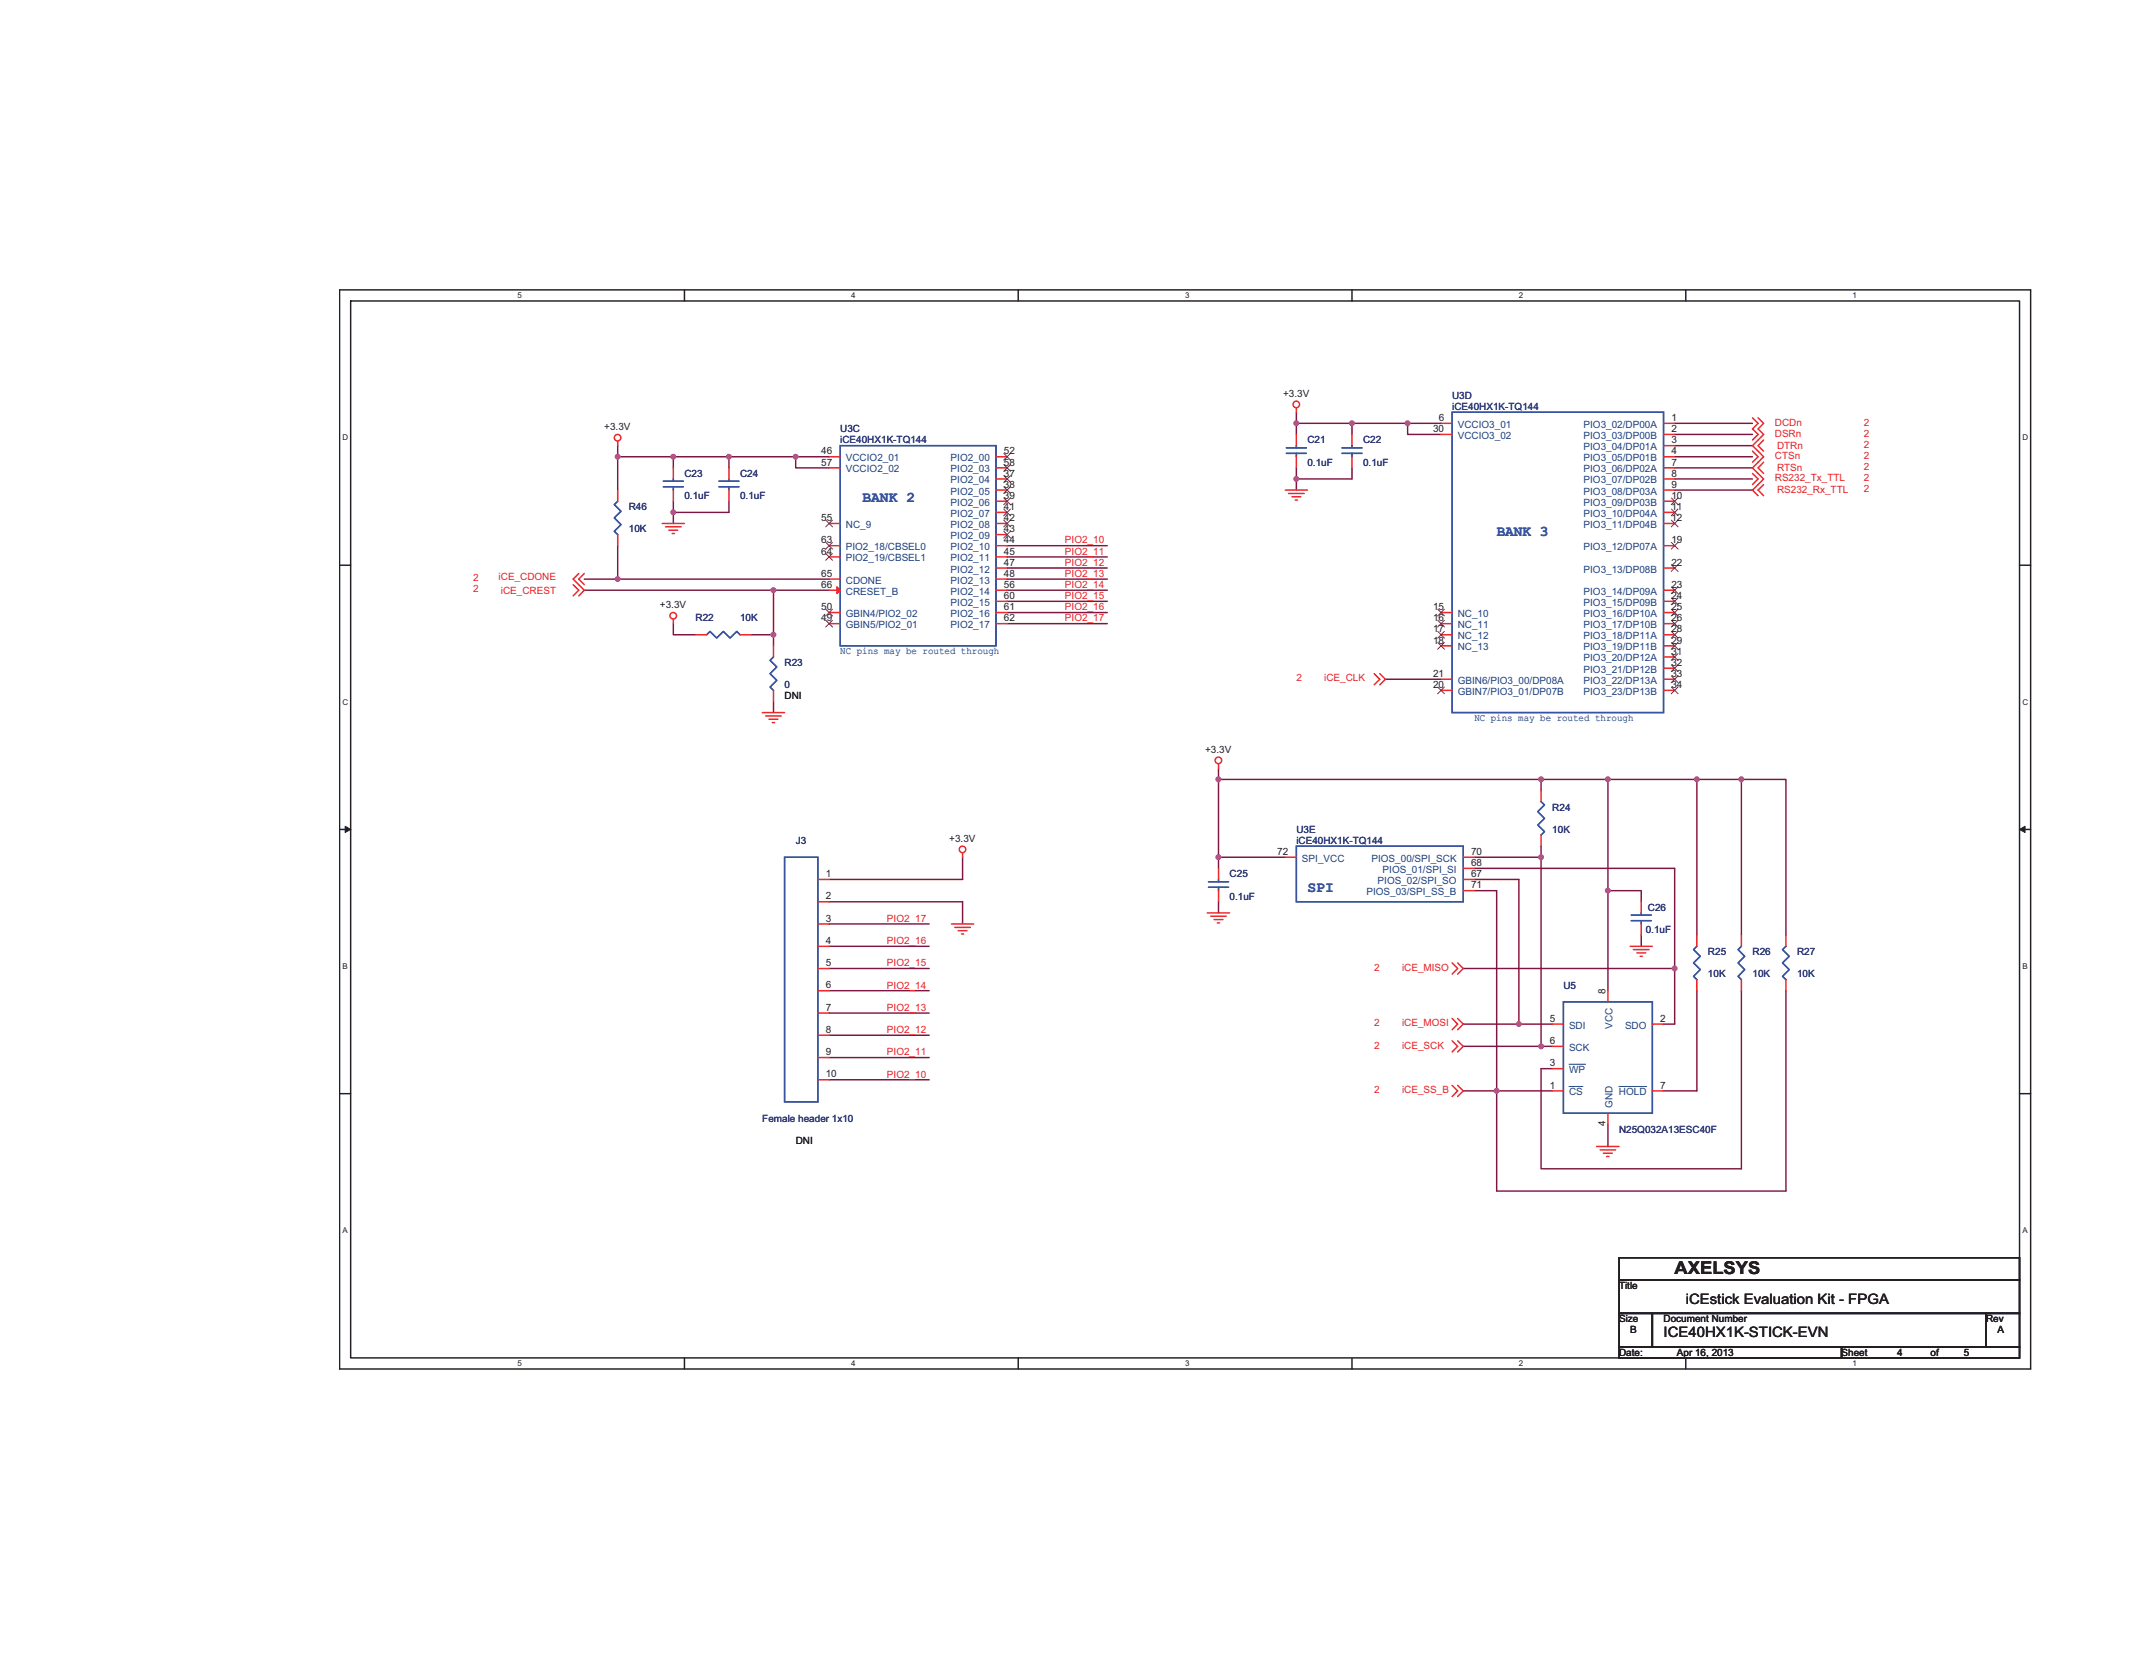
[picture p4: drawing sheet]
<svg xmlns="http://www.w3.org/2000/svg" width="279mm" height="216mm" viewBox="0 0 279 216" stroke-linecap="round" stroke-linejoin="round" font-family="sans-serif">
<path d="M44.2 37.7h220.1v140.5h-220.1zM45.6 39.2h217.2v137.5h-217.2z" fill="none" stroke="#231f20" stroke-width=".19"/>
<g fill="#fff">
<path d="M67.4 37.9h.5v1.1h-.5z"/>
<path d="M67.4 176.9h.5v1.1h-.5z"/>
</g>
<path d="M89.1 37.7v1.5M89.1 176.7v1.5" fill="none" stroke="#231f20" stroke-width=".19"/>
<g fill="#fff">
<path d="M110.8 37.9h.6v1.1h-.6z"/>
<path d="M110.8 176.9h.6v1.1h-.6z"/>
</g>
<path d="M132.5 37.7v1.5M132.5 176.7v1.5" fill="none" stroke="#231f20" stroke-width=".19"/>
<g fill="#fff">
<path d="M154.2 37.9h.6v1.1h-.6z"/>
<path d="M154.2 176.9h.6v1.1h-.6z"/>
</g>
<path d="M175.9 37.7v1.5M175.9 176.7v1.5" fill="none" stroke="#231f20" stroke-width=".19"/>
<g fill="#fff">
<path d="M197.7 37.9h.5v1.1h-.5z"/>
<path d="M197.7 176.9h.5v1.1h-.5z"/>
</g>
<path d="M219.4 37.7v1.5M219.4 176.7v1.5" fill="none" stroke="#231f20" stroke-width=".19"/>
<g fill="#fff">
<path d="M241.1 37.9h.6v1.1h-.6z"/>
<path d="M241.1 176.9h.6v1.1h-.6z"/>
<path d="M44.6 56.4h.7v1.1h-.7z"/>
<path d="M263.2 56.4h.7v1.1h-.7z"/>
<path d="M44.6 90.7h.7v1.2h-.7z"/>
<path d="M263.2 90.7h.7v1.2h-.7z"/>
</g>
<path d="M44.2 73.6h1.4M262.8 73.6h1.5" fill="none" stroke="#231f20" stroke-width=".19"/>
<g fill="#fff">
<path d="M44.6 125.1h.6v1.2h-.6z"/>
<path d="M263.2 125.1h.7v1.2h-.7z"/>
</g>
<path d="M44.2 107.9h1.4M262.8 107.9h1.5" fill="none" stroke="#231f20" stroke-width=".19"/>
<path d="M44.9 107.5l.7 .4-.7 .4z" fill="#231f20"/>
<path d="M44.9 107.5l.7 .4-.7 .4z" fill="none" stroke="#231f20" stroke-width=".13"/>
<path d="M262.8 107.9l.7-.4v.8z" fill="#231f20"/>
<path d="M262.8 107.9l.7-.4v.8z" fill="none" stroke="#231f20" stroke-width=".13"/>
<g fill="#fff">
<path d="M44.6 159.5h.6v1.2h-.6z"/>
<path d="M263.2 159.5h.7v1.2h-.7z"/>
</g>
<path d="M44.2 142.3h1.4M262.8 142.3h1.5" fill="none" stroke="#231f20" stroke-width=".19"/>
<path d="M107.9 59.4h-4.4v1.5h4.4" fill="none" stroke="#7f1542" stroke-width=".19"/>
<circle cx="103.5" cy="59.4" r=".28" fill="#b9529f"/>
<circle cx="103.5" cy="59.4" r=".28" fill="none" stroke="#b9529f" stroke-width=".19"/>
<path d="M94.9 59.4v1.5" fill="none" stroke="#7f1542" stroke-width=".19"/>
<circle cx="94.9" cy="59.4" r=".28" fill="#b9529f"/>
<circle cx="94.9" cy="59.4" r=".28" fill="none" stroke="#b9529f" stroke-width=".19"/>
<path d="M87.6 59.4h7.3" fill="none" stroke="#7f1542" stroke-width=".19"/>
<circle cx="87.6" cy="59.4" r=".28" fill="#b9529f"/>
<circle cx="87.6" cy="59.4" r=".28" fill="none" stroke="#b9529f" stroke-width=".19"/>
<path d="M87.6 59.4v1.5M87.6 66.7v1.4" fill="none" stroke="#7f1542" stroke-width=".19"/>
<circle cx="87.6" cy="66.7" r=".28" fill="#b9529f"/>
<circle cx="87.6" cy="66.7" r=".28" fill="none" stroke="#b9529f" stroke-width=".19"/>
<g fill="none" stroke="#7f1542" stroke-width=".19">
<path d="M80.4 58v1.4M94.9 59.4h8.6M175.9 55.1v1.4M87.6 65.2v1.5h7.3v-1.5M131.1 71h13M131.1 72.5h13M131.1 73.9h13M131.1 75.4h13M131.1 76.8h13M131.1 78.3h13M131.1 79.7h13M87.6 81.2v1.4h2.9"/>
<path d="M131.1 81.2h13M107.9 117.4h17.4v2.8M125.3 111.6v2.9h-17.4M107.9 120.2h13M107.9 123.2h13M107.9 126h13M107.9 128.9h13M107.9 131.8h13M107.9 134.7h13M107.9 137.6h13M107.9 140.5h13"/>
</g>
<circle cx="175.9" cy="55.1" r=".28" fill="#b9529f"/>
<circle cx="175.9" cy="55.1" r=".28" fill="none" stroke="#b9529f" stroke-width=".19"/>
<path d="M187.5 55.1h-4.3v1.4h4.3" fill="none" stroke="#7f1542" stroke-width=".19"/>
<circle cx="183.2" cy="55.1" r=".28" fill="#b9529f"/>
<circle cx="183.2" cy="55.1" r=".28" fill="none" stroke="#b9529f" stroke-width=".19"/>
<path d="M168.7 55.1h7.2" fill="none" stroke="#7f1542" stroke-width=".19"/>
<circle cx="168.7" cy="55.1" r=".28" fill="#b9529f"/>
<circle cx="168.7" cy="55.1" r=".28" fill="none" stroke="#b9529f" stroke-width=".19"/>
<path d="M168.7 55.1v1.4M168.7 62.3v1.5" fill="none" stroke="#7f1542" stroke-width=".19"/>
<circle cx="168.7" cy="62.3" r=".28" fill="#b9529f"/>
<circle cx="168.7" cy="62.3" r=".28" fill="none" stroke="#b9529f" stroke-width=".19"/>
<path d="M168.7 53.6v1.5M175.9 55.1h7.3M217.9 55.1h10.2M217.9 56.5h10.2M217.9 58h10.2M168.7 60.9v1.4h7.2v-1.4M180.3 88.4h7.2M158.6 111.6h8.7" fill="none" stroke="#7f1542" stroke-width=".19"/>
<circle cx="158.6" cy="111.6" r=".28" fill="#b9529f"/>
<circle cx="158.6" cy="111.6" r=".28" fill="none" stroke="#b9529f" stroke-width=".19"/>
<path d="M158.6 101.4v11.6M158.6 117.4v1.4" fill="none" stroke="#7f1542" stroke-width=".19"/>
<circle cx="158.6" cy="101.4" r=".29" fill="#b9529f"/>
<circle cx="158.6" cy="101.4" r=".29" fill="none" stroke="#b9529f" stroke-width=".19"/>
<path d="M191.9 111.6h8.6v24.6h1.5M197.7 133.3h4.3M194.8 142h7.2" fill="none" stroke="#7f1542" stroke-width=".19"/>
<circle cx="200.5" cy="136.2" r=".28" fill="#b9529f"/>
<circle cx="200.5" cy="136.2" r=".28" fill="none" stroke="#b9529f" stroke-width=".19"/>
<circle cx="200.6" cy="111.6" r=".28" fill="#b9529f"/>
<circle cx="200.6" cy="111.6" r=".28" fill="none" stroke="#b9529f" stroke-width=".19"/>
<path d="M191.9 113h26M191.9 114.5h5.8v18.8M190.4 136.2h10.1M217.9 126v7.3h-1.4" fill="none" stroke="#7f1542" stroke-width=".19"/>
<circle cx="197.6" cy="133.3" r=".28" fill="#b9529f"/>
<circle cx="197.6" cy="133.3" r=".28" fill="none" stroke="#b9529f" stroke-width=".19"/>
<path d="M191.9 115.9h2.9M194.8 142v13" fill="none" stroke="#7f1542" stroke-width=".19"/>
<circle cx="194.8" cy="142" r=".28" fill="#b9529f"/>
<circle cx="194.8" cy="142" r=".28" fill="none" stroke="#b9529f" stroke-width=".19"/>
<path d="M209.2 115.9v13M209.2 146.3v2.9" fill="none" stroke="#7f1542" stroke-width=".19"/>
<circle cx="209.2" cy="115.9" r=".29" fill="#b9529f"/>
<circle cx="209.2" cy="115.9" r=".29" fill="none" stroke="#b9529f" stroke-width=".19"/>
<path d="M200.5 101.4h8.7" fill="none" stroke="#7f1542" stroke-width=".19"/>
<circle cx="200.5" cy="101.4" r=".28" fill="#b9529f"/>
<circle cx="200.5" cy="101.4" r=".28" fill="none" stroke="#b9529f" stroke-width=".19"/>
<path d="M220.8 101.4v20.3" fill="none" stroke="#7f1542" stroke-width=".19"/>
<circle cx="220.8" cy="101.4" r=".28" fill="#b9529f"/>
<circle cx="220.8" cy="101.4" r=".28" fill="none" stroke="#b9529f" stroke-width=".19"/>
<path d="M209.2 101.4h11.6M226.6 101.4v20.3M220.8 128.9v13.1h-4.3M226.6 128.9v23.2h-26.1v-13h1.5M232.4 128.9v26.1h-37.6" fill="none" stroke="#7f1542" stroke-width=".19"/>
<circle cx="226.6" cy="101.4" r=".28" fill="#b9529f"/>
<circle cx="226.6" cy="101.4" r=".28" fill="none" stroke="#b9529f" stroke-width=".19"/>
<path d="M97.8 82.6h2.9v1.4M194.8 115.9v26.1h-4.4M220.8 101.4h11.6v20.3M190.4 133.3h7.3" fill="none" stroke="#7f1542" stroke-width=".19"/>
<circle cx="100.6" cy="82.6" r=".28" fill="#b9529f"/>
<circle cx="100.6" cy="82.6" r=".28" fill="none" stroke="#b9529f" stroke-width=".19"/>
<path d="M217.9 59.4h10.2M217.9 60.9h10.2M217.9 63.8h10.2M217.9 62.3h10.2M100.7 91.3v1.4M158.6 100v1.4h41.9v1.5M200.5 110.1v1.5M209.2 101.4v14.5h4.4v1.5" fill="none" stroke="#7f1542" stroke-width=".19"/>
<circle cx="209.2" cy="101.4" r=".29" fill="#b9529f"/>
<circle cx="209.2" cy="101.4" r=".29" fill="none" stroke="#b9529f" stroke-width=".19"/>
<path d="M190.4 126h27.5M213.6 121.7v1.5" fill="none" stroke="#7f1542" stroke-width=".19"/>
<circle cx="217.9" cy="126" r=".28" fill="#b9529f"/>
<circle cx="217.9" cy="126" r=".28" fill="none" stroke="#b9529f" stroke-width=".19"/>
<path d="M76 76.8h24.7v5.8M100.7 76.8h7.2M217.9 113v13" fill="none" stroke="#7f1542" stroke-width=".19"/>
<circle cx="100.6" cy="76.8" r=".28" fill="#b9529f"/>
<circle cx="100.6" cy="76.8" r=".28" fill="none" stroke="#b9529f" stroke-width=".19"/>
<path d="M80.4 59.4v4.4M80.4 71v4.4h27.5" fill="none" stroke="#7f1542" stroke-width=".19"/>
<circle cx="80.4" cy="75.4" r=".28" fill="#b9529f"/>
<circle cx="80.4" cy="75.4" r=".28" fill="none" stroke="#b9529f" stroke-width=".19"/>
<path d="M80.4 59.4h7.2M76 75.4h4.4" fill="none" stroke="#7f1542" stroke-width=".19"/>
<circle cx="80.4" cy="59.4" r=".28" fill="#b9529f"/>
<circle cx="80.4" cy="59.4" r=".28" fill="none" stroke="#b9529f" stroke-width=".19"/>
<g fill="none" stroke="#ed2024" stroke-width=".19">
<path d="M80.4 57.4v.6M168.7 59.4v1.5M168.7 53.1v.5M168.7 56.5v1.5M175.9 59.4v1.5M175.9 56.5v1.5M187.5 55.1h1.5M187.5 56.5h1.5M216.5 55.1h1.4M216.5 56.5h1.4M216.5 58h1.4M216.5 59.4h1.4"/>
<path d="M228.1 54.4l.7 .7-.7 .7 .7 .7-.7 .8M228.1 58.7l.7 .7-.7 .8M228.8 54.4l.7 .7-.7 .7 .7 .7-1.4 1.5 1.4 1.4-1.4 1.5 1.4 1.4-1.4 1.5 .7 .7M229.5 57.3l-.7 .7 .7 .7M74.6 76.1l.7 .7-.7 .7M75.3 74.6l-.7 .8 1.4 1.4-.7 .7M76 74.6l-.7 .8 .7 .7M80.4 63.8v1.4M80.4 69.6v1.4M86.2 68.1h2.9M86.6 68.6h2M87 69h1.2"/>
<path d="M87.5 69.4h.3M87.6 63.8v1.4M87.6 60.9v1.4M94.9 63.8v1.4M94.9 60.9v1.4M107.9 75.4h1.4M167.3 63.8h2.8M167.7 64.2h2M168.1 64.6h1.2M168.6 65.1h.2M187.5 79.7h1.5M216.5 60.9h1.4"/>
<path d="M216.5 62.3h1.4M216.5 63.8h1.4M216.5 65.2h1.4M216.5 66.7h1.4M216.5 68.1h1.4M216.5 71h1.4M216.5 73.9h1.4M216.5 76.8h1.4M216.5 78.3h1.4M216.5 79.7h1.4M228.1 61.6l.7 .7-.7 .8M229.5 63.1l-.7 .7 .7 .7"/>
<path d="M229.5 60.2l-.7 .7 .7 .7M87.6 80.6v.6M90.5 82.6h1.5M96.3 82.6h1.5M99.2 92.7h2.9M99.6 93.2h2.1M100.1 93.6h1.1M100.5 94h.3M158.6 99.4v.6M178.8 87.7l.8 .7-.8 .7M179.6 87.7l.7 .7-.7 .7M187.5 88.4h1.5"/>
<path d="M187.5 89.8h1.5M187.5 81.2h1.5M187.5 82.6h1.5M187.5 84h1.5M216.5 81.2h1.4M216.5 82.6h1.4M216.5 84h1.4M216.5 85.5h1.4M216.5 87h1.4M216.5 88.4h1.4M216.5 89.8h1.4M106.4 117.4h1.5"/>
<path d="M106.4 114.5h1.5M125.3 111v.6M157.1 118.8h2.9M157.6 119.2h2M158 119.7h1.1M158.6 115.9v1.5M158.6 113v1.5M213.6 117.4v1.4M106.4 134.7h1.5M106.4 123.2h1.5M106.4 128.9h1.5M106.4 131.8h1.5"/>
<path d="M106.4 126h1.5M106.4 120.2h1.5M106.4 137.6h1.5M123.8 120.2h2.9M124.3 120.7h2M124.7 121.1h1.1M125.1 121.5h.3M158.4 120.1h.3M189 132.5l.7 .8-.7 .7M189 135.5l.7 .7-.7 .7M189 125.3l.7 .7-.7 .8M189.7 132.5l.7 .8-.7 .7"/>
<path d="M189.7 135.5l.7 .7-.7 .7M189.7 125.3l.7 .7-.7 .8M212.1 123.2h2.9M212.6 123.6h2M213 124h1.2M213.4 124.5h.3M213.6 120.2v1.5M232.4 121.7v1.5M232.4 127.5v1.4M106.4 140.5h1.5M189 141.2l.7 .8-.7 .7M189.7 141.2l.7 .8-.7 .7"/>
<path d="M207.8 149.2h2.9M208.2 149.6h2M208.7 150.1h1.1M209.1 150.5h.3"/>
<circle cx="80.4" cy="57" r=".43"/>
<circle cx="168.7" cy="52.6" r=".43"/>
<circle cx="87.6" cy="80.1" r=".43"/>
<circle cx="158.6" cy="99" r=".43"/>
<circle cx="125.3" cy="110.5" r=".43"/>
</g>
<path d="M210.7 175.3h29v1.4h-29zM210.7 170.9h4.3v4.4h-4.3zM210.7 163.7h52.1v2.9h-52.1zM210.7 166.6h52.1v4.3h-52.1zM215 170.9h43.5v4.4h-43.5zM239.7 175.3h23.1v1.4h-23.1zM258.5 170.9h4.3v4.4h-4.3z" fill="none" stroke="#231f20" stroke-width=".19"/>
<g fill="none" stroke="#3953a4" stroke-width=".19">
<path d="M109.3 58h20.3v26h-20.3zM167.4 59h2.6M167.4 58.3h2.6M168.7 59v.4M168.7 58v.3M174.6 59h2.6M174.6 58.3h2.6M175.9 59v.4M175.9 58v.3M189 53.6h27.5v39.1h-27.5zM80.4 65.2l-.5 .5 .9 .8-.9 .9 .9 .9-.9 .8 .5 .5M86.3 63.3h2.6"/>
<path d="M86.3 62.6h2.6M87.6 63.3v.5M87.6 62.3v.3M93.6 63.3h2.6M93.6 62.6h2.6M94.9 63.3v.5M94.9 62.3v.3M92 82.6l.4-.4 .9 .8 .8-.8 .9 .8 .9-.8 .4 .4M102.1 111.6h4.3v31.8h-4.3zM157.3 115.5h2.6M157.3 114.8h2.6M158.6 115.5v.4"/>
<path d="M158.6 114.5v.3M212.3 119.8h2.6M212.3 119.1h2.6M213.6 119.8v.4M213.6 118.8v.3M232.4 123.2l-.4 .4 .8 .9-.8 .8 .8 .9-.8 .9 .4 .4"/>
</g>
<g fill="none" stroke="#7f421c" stroke-width=".13">
<path d="M187.1 79.3l.9 .9M188 79.3l-.9 .9M217.5 64.8l.9 .9M217.5 66.3l.9 .8M217.5 67.7l.9 .9M217.5 70.6l.9 .9M217.5 73.5l.9 .9M217.5 76.4l.9 .9M217.5 77.8l.9 .9M217.5 79.3l.9 .9M218.4 64.8l-.9 .9M218.4 66.3l-.9 .8"/>
<path d="M218.4 67.7l-.9 .9M218.4 70.6l-.9 .9M218.4 73.5l-.9 .9M218.4 76.4l-.9 .9M218.4 77.8l-.9 .9M218.4 79.3l-.9 .9M187.1 89.4l.9 .9M187.1 80.7l.9 .9M187.1 82.2l.9 .8M187.1 83.6l.9 .9M188 89.4l-.9 .9M188 80.7l-.9 .9"/>
<path d="M188 82.2l-.9 .8M188 83.6l-.9 .9M217.5 80.7l.9 .9M217.5 82.2l.9 .8M217.5 83.6l.9 .9M217.5 85.1l.9 .8M217.5 86.5l.9 .9M217.5 88l.9 .8M217.5 89.4l.9 .9M218.4 80.7l-.9 .9M218.4 82.2l-.9 .8M218.4 83.6l-.9 .9"/>
<path d="M218.4 85.1l-.9 .8M218.4 86.5l-.9 .9M218.4 88l-.9 .8M218.4 89.4l-.9 .9"/>
</g>
<path d="M108.9 76.4l.4 .4-.4 .4z" fill="#ed2024"/>
<g fill="none" stroke="#ed2024" stroke-width=".19">
<path d="M107.9 59.4h1.4M129.6 59.4h1.5M107.9 76.8h1.4M107.9 79.7h1.4M107.9 68.1h1.4M107.9 71h1.4M107.9 72.5h1.4M107.9 60.9h1.4M108.9 76.4l.4 .4-.4 .4zM129.6 60.9h1.5M129.6 62.3h1.5M129.6 63.8h1.5"/>
<path d="M129.6 65.2h1.5M129.6 66.7h1.5M129.6 68.1h1.5M129.6 69.6h1.5M129.6 71h1.5M129.6 72.5h1.5M129.6 73.9h1.5M129.6 75.4h1.5M129.6 76.8h1.5M129.6 78.3h1.5M129.6 79.7h1.5M100.7 84v1.5"/>
<path d="M100.7 89.8v1.5M107.9 81.2h1.4M129.6 81.2h1.5M167.3 111.6h1.4M190.4 111.6h1.5M190.4 113h1.5M190.4 114.5h1.5M190.4 115.9h1.5M200.5 108.7v1.4M200.5 102.9v1.4M202 133.3h1.5M202 136.2h1.5"/>
<path d="M202 139.1h1.5M209.2 128.9v1.5M215 133.3h1.5M220.8 121.7v1.5M220.8 127.5v1.4M226.6 121.7v1.5M226.6 127.5v1.4M202 142h1.5M209.2 144.9v1.4M215 142h1.5"/>
</g>
<g fill="none" stroke="#7f421c" stroke-width=".13">
<path d="M130.6 59l.9 .9M131.5 59l-.9 .9M107.5 79.3l.8 .9M107.5 67.7l.8 .9M107.5 70.6l.8 .9M107.5 72l.8 .9M108.3 79.3l-.8 .9M108.3 67.7l-.8 .9M108.3 70.6l-.8 .9M108.3 72l-.8 .9M130.6 60.5l.9 .8M130.6 61.9l.9 .9"/>
<path d="M130.6 63.3l.9 .9M130.6 64.8l.9 .9M130.6 66.3l.9 .8M130.6 67.7l.9 .9M130.6 69.1l.9 .9M131.5 60.5l-.9 .8M131.5 61.9l-.9 .9M131.5 63.3l-.9 .9M131.5 64.8l-.9 .9M131.5 66.3l-.9 .8M131.5 67.7l-.9 .9M131.5 69.1l-.9 .9"/>
<path d="M107.5 80.7l.8 .9M108.3 80.7l-.8 .9"/>
</g>
<path d="M100.7 85.5l-.5 .4 .9 .9-.9 .9 .9 .8-.9 .9 .5 .4M168.7 110.1h21.7v7.3h-21.7zM200.5 104.3l.5 .5-.9 .8 .9 .9-.9 .9 .9 .8-.5 .5M203.5 130.4h11.5v14.5h-11.5zM220.8 123.2l-.4 .4 .9 .9-.9 .8 .9 .9-.9 .9 .4 .4M226.6 123.2l-.4 .4 .8 .9-.8 .8 .8 .9-.8 .9 .4 .4" fill="none" stroke="#3953a4" stroke-width=".19"/>
<path d="M204.2 138.5h2.1M204.2 141.4h1.8M210.7 141.4h3.6" fill="none" stroke="#1d437e" stroke-width=".13"/>
<circle cx="103.5" cy="59.4" r=".28" fill="#b9529f"/>
<circle cx="103.5" cy="59.4" r=".28" fill="none" stroke="#b9529f" stroke-width=".19"/>
<circle cx="94.9" cy="59.4" r=".28" fill="#b9529f"/>
<circle cx="94.9" cy="59.4" r=".28" fill="none" stroke="#b9529f" stroke-width=".19"/>
<circle cx="87.6" cy="59.4" r=".28" fill="#b9529f"/>
<circle cx="87.6" cy="59.4" r=".28" fill="none" stroke="#b9529f" stroke-width=".19"/>
<circle cx="87.6" cy="66.7" r=".28" fill="#b9529f"/>
<circle cx="87.6" cy="66.7" r=".28" fill="none" stroke="#b9529f" stroke-width=".19"/>
<circle cx="175.9" cy="55.1" r=".28" fill="#b9529f"/>
<circle cx="175.9" cy="55.1" r=".28" fill="none" stroke="#b9529f" stroke-width=".19"/>
<circle cx="183.2" cy="55.1" r=".28" fill="#b9529f"/>
<circle cx="183.2" cy="55.1" r=".28" fill="none" stroke="#b9529f" stroke-width=".19"/>
<circle cx="168.7" cy="55.1" r=".28" fill="#b9529f"/>
<circle cx="168.7" cy="55.1" r=".28" fill="none" stroke="#b9529f" stroke-width=".19"/>
<circle cx="168.7" cy="62.3" r=".28" fill="#b9529f"/>
<circle cx="168.7" cy="62.3" r=".28" fill="none" stroke="#b9529f" stroke-width=".19"/>
<circle cx="158.6" cy="111.6" r=".28" fill="#b9529f"/>
<circle cx="158.6" cy="111.6" r=".28" fill="none" stroke="#b9529f" stroke-width=".19"/>
<circle cx="158.6" cy="101.4" r=".29" fill="#b9529f"/>
<circle cx="158.6" cy="101.4" r=".29" fill="none" stroke="#b9529f" stroke-width=".19"/>
<circle cx="200.5" cy="136.2" r=".28" fill="#b9529f"/>
<circle cx="200.5" cy="136.2" r=".28" fill="none" stroke="#b9529f" stroke-width=".19"/>
<circle cx="200.6" cy="111.6" r=".28" fill="#b9529f"/>
<circle cx="200.6" cy="111.6" r=".28" fill="none" stroke="#b9529f" stroke-width=".19"/>
<circle cx="197.6" cy="133.3" r=".28" fill="#b9529f"/>
<circle cx="197.6" cy="133.3" r=".28" fill="none" stroke="#b9529f" stroke-width=".19"/>
<circle cx="194.8" cy="142" r=".28" fill="#b9529f"/>
<circle cx="194.8" cy="142" r=".28" fill="none" stroke="#b9529f" stroke-width=".19"/>
<circle cx="209.2" cy="115.9" r=".29" fill="#b9529f"/>
<circle cx="209.2" cy="115.9" r=".29" fill="none" stroke="#b9529f" stroke-width=".19"/>
<circle cx="200.5" cy="101.4" r=".28" fill="#b9529f"/>
<circle cx="200.5" cy="101.4" r=".28" fill="none" stroke="#b9529f" stroke-width=".19"/>
<circle cx="220.8" cy="101.4" r=".28" fill="#b9529f"/>
<circle cx="220.8" cy="101.4" r=".28" fill="none" stroke="#b9529f" stroke-width=".19"/>
<circle cx="226.6" cy="101.4" r=".28" fill="#b9529f"/>
<circle cx="226.6" cy="101.4" r=".28" fill="none" stroke="#b9529f" stroke-width=".19"/>
<circle cx="100.6" cy="82.6" r=".28" fill="#b9529f"/>
<circle cx="100.6" cy="82.6" r=".28" fill="none" stroke="#b9529f" stroke-width=".19"/>
<circle cx="209.2" cy="101.4" r=".29" fill="#b9529f"/>
<circle cx="209.2" cy="101.4" r=".29" fill="none" stroke="#b9529f" stroke-width=".19"/>
<circle cx="217.9" cy="126" r=".28" fill="#b9529f"/>
<circle cx="217.9" cy="126" r=".28" fill="none" stroke="#b9529f" stroke-width=".19"/>
<circle cx="100.6" cy="76.8" r=".28" fill="#b9529f"/>
<circle cx="100.6" cy="76.8" r=".28" fill="none" stroke="#b9529f" stroke-width=".19"/>
<circle cx="80.4" cy="75.4" r=".28" fill="#b9529f"/>
<circle cx="80.4" cy="75.4" r=".28" fill="none" stroke="#b9529f" stroke-width=".19"/>
<circle cx="80.4" cy="59.4" r=".28" fill="#b9529f"/>
<circle cx="80.4" cy="59.4" r=".28" fill="none" stroke="#b9529f" stroke-width=".19"/>
<text font-size="2.3" fill="#231f20" x="217.9" y="165.8">AXELSYS</text>
<g font-size="1.9" fill="#3953a4">
<text x="112.2" y="65.3">BANK 2</text>
<text x="194.8" y="69.7">BANK 3</text>
<text x="170.1" y="116">SPI</text>
</g>
<g font-size="1.9" fill="#231f20">
<text x="219.4" y="169.7">iCEstick Evaluation Kit - FPGA</text>
<text x="216.5" y="174">ICE40HX1K-STICK-EVN</text>
</g>
<g font-size="1.3" fill="#231f20">
<text x="167" y="51.6">+3.3V</text>
<text x="78.6" y="56">+3.3V</text>
<text x="106.9" y="59.1">46</text>
<text x="130.6" y="59.1">52</text>
<text x="186.5" y="56.2">30</text>
<text x="187.2" y="54.8">6</text>
<text x="217.5" y="54.8">1</text>
<text x="217.5" y="56.2">2</text>
<text x="217.5" y="57.7">3</text>
<text x="217.5" y="59.1">4</text>
<text x="106.9" y="60.6">57</text>
<text x="130.6" y="63.5">38</text>
<text x="130.6" y="62">37</text>
<text x="130.6" y="64.9">39</text>
<text x="130.6" y="60.6">58</text>
<text x="217.5" y="63.5">9</text>
<text x="217.5" y="62">8</text>
<text x="217.5" y="64.9">10</text>
<text x="217.5" y="60.6">7</text>
<text x="106.9" y="67.8">55</text>
<text x="106.9" y="70.7">63</text>
<text x="130.6" y="66.4">41</text>
<text x="130.6" y="69.3">43</text>
<text x="130.6" y="70.7">44</text>
<text x="130.6" y="67.8">42</text>
<text x="217.5" y="66.4">11</text>
<text x="217.5" y="67.8">12</text>
<text x="217.5" y="70.7">19</text>
<text x="106.9" y="75.1">65</text>
<text x="106.9" y="72.2">64</text>
<text x="106.9" y="76.5">66</text>
<text x="130.6" y="73.6">47</text>
<text x="130.6" y="75.1">48</text>
<text x="130.6" y="72.2">45</text>
<text x="130.6" y="78">60</text>
<text x="130.6" y="76.5">56</text>
<text x="217.5" y="73.6">22</text>
<text x="217.5" y="78">24</text>
<text x="217.5" y="76.5">23</text>
<text x="85.9" y="79.1">+3.3V</text>
<text x="106.9" y="80.9">49</text>
<text x="106.9" y="79.4">50</text>
<text x="130.6" y="79.4">61</text>
<text x="130.6" y="80.9">62</text>
<text x="186.5" y="79.4">15</text>
<text x="186.5" y="80.9">16</text>
<text x="186.5" y="82.3">17</text>
<text x="186.5" y="83.7">18</text>
<text x="217.5" y="82.3">28</text>
<text x="217.5" y="80.9">26</text>
<text x="217.5" y="79.4">25</text>
<text x="217.5" y="83.7">29</text>
<text x="186.5" y="88.1">21</text>
<text x="186.5" y="89.5">20</text>
<text x="217.5" y="88.1">33</text>
<text x="217.5" y="89.5">34</text>
<text x="217.5" y="85.2">31</text>
<text x="217.5" y="86.7">32</text>
<text x="102.1" y="91">DNI</text>
<text x="156.8" y="98">+3.3V</text>
<text x="123.5" y="109.5">+3.3V</text>
<text x="166.2" y="111.3">72</text>
<text x="191.4" y="112.7">68</text>
<text x="191.4" y="111.3">70</text>
<text x="107.5" y="119.9">3</text>
<text x="107.5" y="117.1">2</text>
<text x="107.5" y="114.1">1</text>
<text x="191.4" y="114.1">67</text>
<text x="191.4" y="115.6">71</text>
<text x="107.5" y="122.8">4</text>
<text x="107.5" y="125.7">5</text>
<text x="107.5" y="128.6">6</text>
<text x="107.5" y="131.5">7</text>
<text x="208.9" y="129.4" transform="rotate(-90 208.9 129.4)">8</text>
<text x="107.5" y="134.4">8</text>
<text x="107.5" y="137.3">9</text>
<text x="201.7" y="135.9">6</text>
<text x="201.7" y="133">5</text>
<text x="216" y="133">2</text>
<text x="107.5" y="140.2">10</text>
<text x="201.7" y="141.7">1</text>
<text x="201.7" y="138.8">3</text>
<text x="216" y="141.7">7</text>
<text x="103.5" y="148.9">DNI</text>
<text x="208.9" y="146.6" transform="rotate(-90 208.9 146.6)">4</text>
<text x="210.7" y="167.7">Title</text>
<text x="210.7" y="172.1">Size</text>
<text x="212.1" y="173.5">B</text>
<text x="216.5" y="172.1">Document Number</text>
<text x="258.5" y="172.1">Rev</text>
<text x="259.9" y="173.5">A</text>
<text x="210.7" y="176.4">Date:</text>
<text x="218.2" y="176.4">Apr 16, 2013</text>
<text x="239.6" y="176.4">Sheet</text>
<text x="246.9" y="176.4">4</text>
<text x="251.2" y="176.4">of</text>
<text x="255.6" y="176.4">5</text>
</g>
<g font-size="1.3" fill="#282973">
<text x="189" y="51.9">U3D</text>
<text x="189" y="53.4">iCE40HX1K-TQ144</text>
<text x="109.3" y="57.7">iCE40HX1K-TQ144</text>
<text x="109.3" y="56.3">U3C</text>
<text x="170.1" y="57.7">C21</text>
<text x="177.4" y="57.7">C22</text>
<text x="89.1" y="62">C23</text>
<text x="89.1" y="64.9">0.1uF</text>
<text x="96.3" y="62">C24</text>
<text x="96.3" y="64.9">0.1uF</text>
<text x="170.1" y="60.6">0.1uF</text>
<text x="177.4" y="60.6">0.1uF</text>
<text x="81.8" y="66.4">R46</text>
<text x="81.8" y="69.3">10K</text>
<text x="90.5" y="80.9">R22</text>
<text x="96.3" y="80.9">10K</text>
<text x="102.1" y="86.7">R23</text>
<text x="102.1" y="89.6">0</text>
<text x="202" y="105.5">R24</text>
<text x="103.5" y="109.8">J3</text>
<text x="168.7" y="109.8">iCE40HX1K-TQ144</text>
<text x="168.7" y="108.4">U3E</text>
<text x="202" y="108.4">10K</text>
<text x="160" y="114.2">C25</text>
<text x="160" y="117.1">0.1uF</text>
<text x="214.5" y="118.5">C26</text>
<text x="214.2" y="121.4">0.1uF</text>
<text x="222.3" y="124.3">R25</text>
<text x="228.1" y="124.3">R26</text>
<text x="233.9" y="124.3">R27</text>
<text x="203.5" y="128.6">U5</text>
<text x="222.3" y="127.2">10K</text>
<text x="228.1" y="127.2">10K</text>
<text x="233.9" y="127.2">10K</text>
<text x="99.2" y="146">Female header 1x10</text>
<text x="210.7" y="147.5">N25Q032A13ESC40F</text>
</g>
<g font-size="1.3" fill="#1d437e">
<text x="189.7" y="57.1">VCCIO3_02</text>
<text x="189.7" y="55.7">VCCIO3_01</text>
<text x="206.1" y="55.7">PIO3_02/DP00A</text>
<text x="206.1" y="57.1">PIO3_03/DP00B</text>
<text x="206.1" y="58.6">PIO3_04/DP01A</text>
<text x="110.1" y="60">VCCIO2_01</text>
<text x="110.1" y="61.5">VCCIO2_02</text>
<text x="123.7" y="64.4">PIO2_05</text>
<text x="123.7" y="62.9">PIO2_04</text>
<text x="123.7" y="65.8">PIO2_06</text>
<text x="123.7" y="60">PIO2_00</text>
<text x="123.7" y="61.5">PIO2_03</text>
<text x="206.1" y="61.5">PIO3_06/DP02A</text>
<text x="206.1" y="60">PIO3_05/DP01B</text>
<text x="206.1" y="64.4">PIO3_08/DP03A</text>
<text x="206.1" y="62.9">PIO3_07/DP02B</text>
<text x="206.1" y="65.8">PIO3_09/DP03B</text>
<text x="110.1" y="68.7">NC_9</text>
<text x="110.1" y="71.6">PIO2_18/CBSEL0</text>
<text x="123.7" y="67.3">PIO2_07</text>
<text x="123.7" y="70.2">PIO2_09</text>
<text x="123.7" y="71.6">PIO2_10</text>
<text x="123.7" y="68.7">PIO2_08</text>
<text x="206.1" y="67.3">PIO3_10/DP04A</text>
<text x="206.1" y="68.7">PIO3_11/DP04B</text>
<text x="206.1" y="71.6">PIO3_12/DP07A</text>
<text x="110.1" y="77.4">CRESET_B</text>
<text x="110.1" y="76">CDONE</text>
<text x="110.1" y="73.1">PIO2_19/CBSEL1</text>
<text x="123.7" y="74.5">PIO2_12</text>
<text x="123.7" y="76">PIO2_13</text>
<text x="123.7" y="73.1">PIO2_11</text>
<text x="123.7" y="77.4">PIO2_14</text>
<text x="206.1" y="77.4">PIO3_14/DP09A</text>
<text x="206.1" y="74.5">PIO3_13/DP08B</text>
<text x="110.1" y="80.3">GBIN4/PIO2_02</text>
<text x="110.1" y="81.7">GBIN5/PIO2_01</text>
<text x="123.7" y="78.8">PIO2_15</text>
<text x="123.7" y="80.3">PIO2_16</text>
<text x="123.7" y="81.7">PIO2_17</text>
<text x="189.7" y="80.3">NC_10</text>
<text x="189.7" y="81.7">NC_11</text>
<text x="189.7" y="83.2">NC_12</text>
<text x="206.1" y="80.3">PIO3_16/DP10A</text>
<text x="206.1" y="78.8">PIO3_15/DP09B</text>
<text x="206.1" y="83.2">PIO3_18/DP11A</text>
<text x="206.1" y="81.7">PIO3_17/DP10B</text>
<text x="189.7" y="89">GBIN6/PIO3_00/DP08A</text>
<text x="189.7" y="84.6">NC_13</text>
<text x="206.1" y="86.1">PIO3_20/DP12A</text>
<text x="206.1" y="84.6">PIO3_19/DP11B</text>
<text x="206.1" y="87.5">PIO3_21/DP12B</text>
<text x="206.1" y="89">PIO3_22/DP13A</text>
<text x="189.7" y="90.4">GBIN7/PIO3_01/DP07B</text>
<text x="206.1" y="90.4">PIO3_23/DP13B</text>
<text x="169.4" y="112.1">SPI_VCC</text>
<text x="178.5" y="112.1">PIOS_00/SPI_SCK</text>
<text x="179.9" y="113.6">PIOS_01/SPI_SI</text>
<text x="177.8" y="116.5">PIOS_03/SPI_SS_B</text>
<text x="179.3" y="115">PIOS_02/SPI_SO</text>
<text x="204.2" y="136.8">SCK</text>
<text x="204.2" y="133.9">SDI</text>
<text x="209.9" y="133.9" transform="rotate(-90 209.9 133.9)">VCC</text>
<text x="211.5" y="133.9">SDO</text>
<text x="204.2" y="142.6">CS</text>
<text x="204.2" y="139.7">WP</text>
<text x="210.7" y="142.6">HOLD</text>
<text x="209.9" y="144.1" transform="rotate(-90 209.9 144.1)">GND</text>
</g>
<g font-size="1.3" fill="#ed2024">
<text x="231" y="55.4">DCDn</text>
<text x="231" y="56.8">DSRn</text>
<text x="231" y="59.7">CTSn</text>
<text x="231.3" y="58.4">DTRn</text>
<text x="242.5" y="55.4">2</text>
<text x="242.5" y="59.7">2</text>
<text x="242.5" y="58.3">2</text>
<text x="242.5" y="56.8">2</text>
<text x="231" y="62.6">RS232_Tx_TTL</text>
<text x="231.3" y="64.2">RS232_Rx_TTL</text>
<text x="231.3" y="61.3">RTSn</text>
<text x="242.5" y="62.6">2</text>
<text x="242.5" y="64.1">2</text>
<text x="242.5" y="61.2">2</text>
<text x="138.6" y="70.7">PIO2_10</text>
<text x="61.6" y="75.7">2</text>
<text x="61.6" y="77.1">2</text>
<text x="64.9" y="75.5">iCE_CDONE</text>
<text x="65.2" y="77.3">iCE_CREST</text>
<text x="138.6" y="73.6">PIO2_12</text>
<text x="138.6" y="72.2">PIO2_11</text>
<text x="138.6" y="75.1">PIO2_13</text>
<text x="138.6" y="78">PIO2_15</text>
<text x="138.6" y="76.5">PIO2_14</text>
<text x="138.6" y="80.9">PIO2_17</text>
<text x="138.6" y="79.4">PIO2_16</text>
<text x="168.7" y="88.7">2</text>
<text x="172.3" y="88.7">iCE_CLK</text>
<text x="115.4" y="120">PIO2_17</text>
<text x="115.4" y="125.8">PIO2_15</text>
<text x="115.4" y="122.9">PIO2_16</text>
<text x="115.4" y="131.5">PIO2_13</text>
<text x="115.4" y="128.6">PIO2_14</text>
<text x="178.8" y="126.3">2</text>
<text x="182.5" y="126.3">iCE_MISO</text>
<text x="115.4" y="134.4">PIO2_12</text>
<text x="115.4" y="137.3">PIO2_11</text>
<text x="178.8" y="136.5">2</text>
<text x="178.8" y="133.6">2</text>
<text x="182.4" y="133.6">iCE_MOSI</text>
<text x="182.5" y="136.5">iCE_SCK</text>
<text x="115.4" y="140.2">PIO2_10</text>
<text x="178.8" y="142.2">2</text>
<text x="182.5" y="142.2">iCE_SS_B</text>
</g>
<g font-size="1.3" fill="#3953a4">
<text x="109.3" y="85.1">NC pins may be routed through</text>
<text x="191.9" y="93.8">NC pins may be routed through</text>
</g>
<g font-size="1" fill="#231f20">
<text x="67.4" y="38.8">5</text>
<text x="110.8" y="38.8">4</text>
<text x="154.2" y="38.8">3</text>
<text x="197.7" y="38.8">2</text>
<text x="241.1" y="38.8">1</text>
<text x="44.6" y="57.3">D</text>
<text x="263.2" y="57.3">D</text>
<text x="44.6" y="91.7">C</text>
<text x="263.2" y="91.7">C</text>
<text x="44.6" y="126.1">B</text>
<text x="263.2" y="126.1">B</text>
<text x="44.6" y="160.5">A</text>
<text x="263.2" y="160.5">A</text>
<text x="67.4" y="177.8">5</text>
<text x="110.8" y="177.8">4</text>
<text x="154.2" y="177.8">3</text>
<text x="197.7" y="177.8">2</text>
<text x="241.1" y="177.8">1</text>
</g>
</svg>
